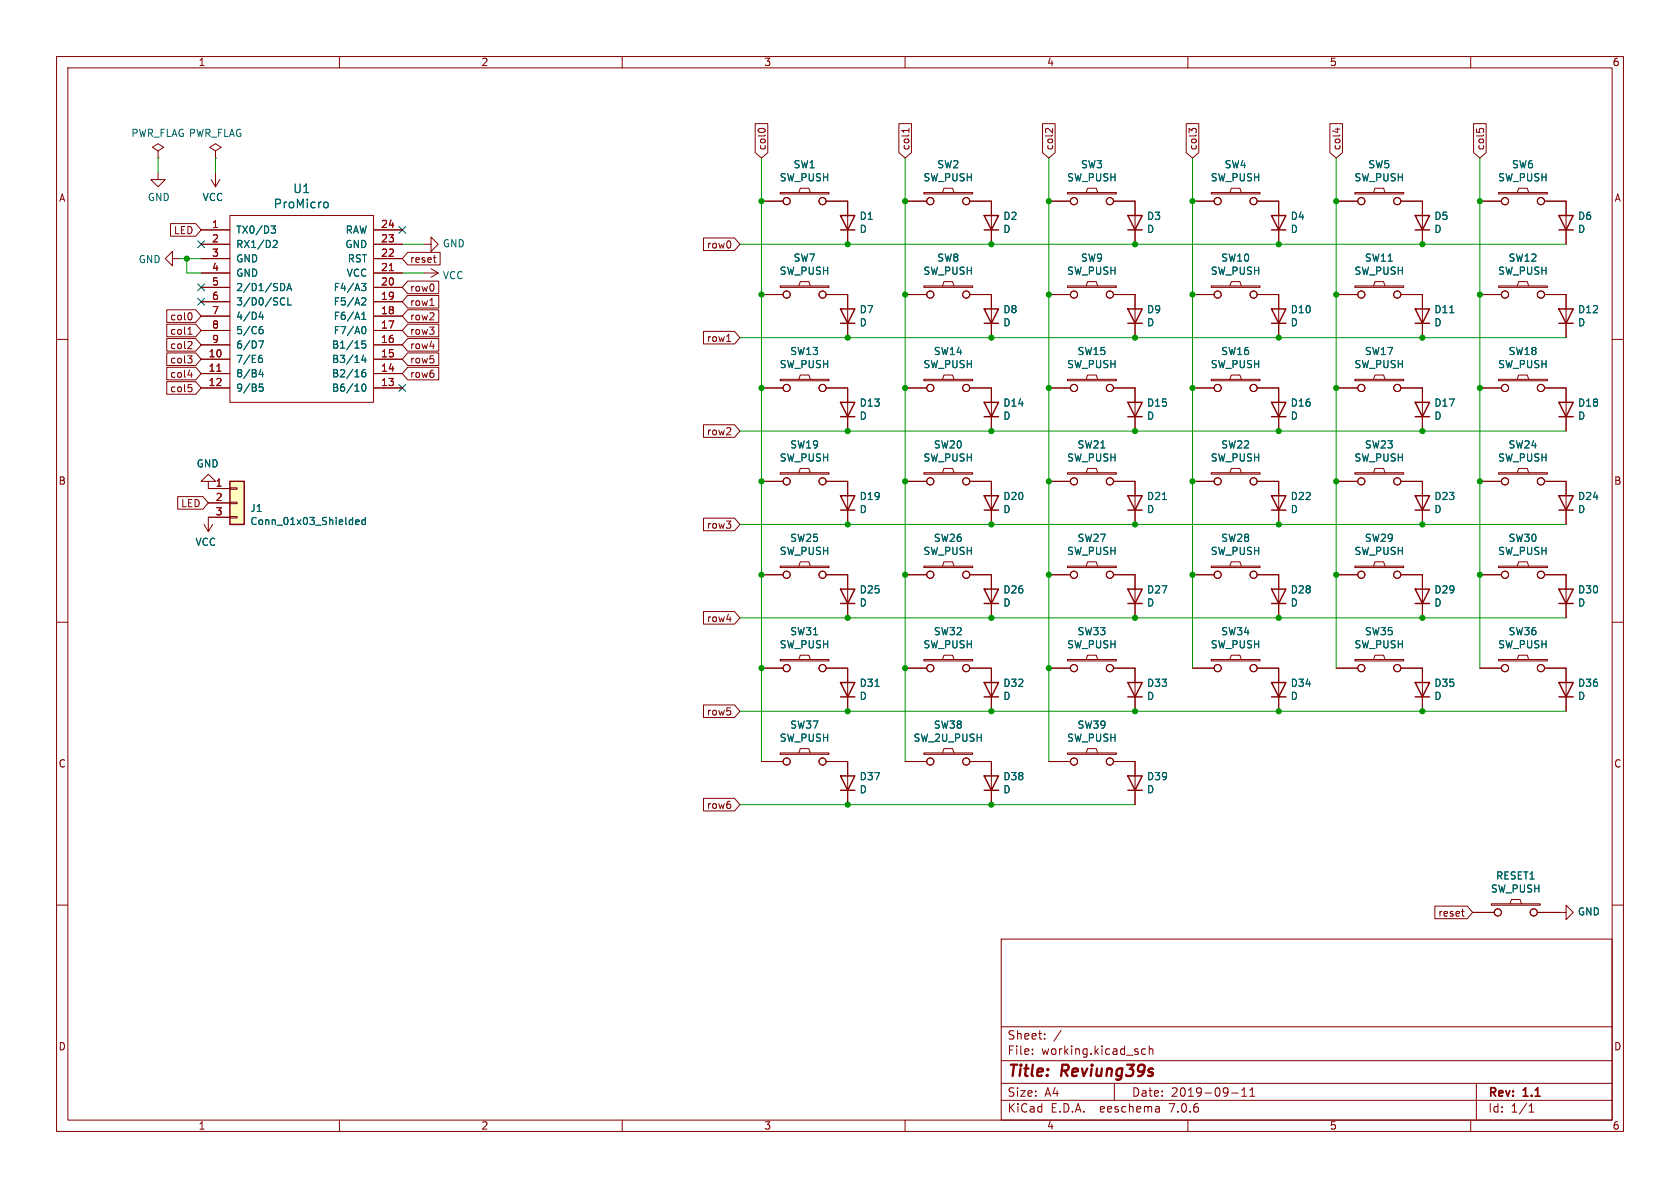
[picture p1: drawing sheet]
<svg xmlns="http://www.w3.org/2000/svg" width="297mm" height="210mm" viewBox="0 0 297 210" stroke-linecap="round" stroke-linejoin="round" font-family="sans-serif">
<g fill="none" stroke="#840000" stroke-width=".18">
<path d="M10 10h277v190h-277zM12 12h273v186h-273zM60 10v2M110 10v2M160 10v2M210 10v2M260 10v2M27.9 26.7l1.1-.7-1.1-.6-1 .6 1 .7v1.2M27.9 27.9h.1M27.9 30.5v1.3h1.3l-1.3 1.2-1.2-1.2h1.2M30.1 39.5h4.5l1 1.1-1 1.2h-4.5zM37.3 31.8l.8 1.2"/>
<path d="M38.1 26.7l1-.7-1-.6-1 .6 1 .7v1.2M38.1 27.9h.1M38.1 30.5v2.5M38.9 31.8l-.8 1.2M40.6 38.1h25.4v33h-25.4zM133.5 21.9h2.2v5.1l-1.1 .9-1.1-.9zM134.1 22.9l.4-.2 .7 .2M134.6 35.6h3.8M137.9 34h8.7v.3h-8.7zM141.2 34l.3-.7h1.5l.3 .7M146 35.6h3.9v7.6M158.9 21.9h2.2v5.1l-1.1 .9-1.1-.9z"/>
<path d="M160 35.6h3.8M160.7 22.7v.7M160.7 23.1h-1.3l.2 .1M163.3 34h8.7v.3h-8.7zM166.6 34l.3-.7h1.5l.3 .7M171.4 35.6h3.9v7.6M184.3 21.9h2.2v5.1l-1.1 .9-1.1-.9zM185.4 35.6h3.8M186.1 22.7v.8l-.7-.7-.3-.1-.3 .2M188.7 34h8.7v.3h-8.7zM192 34l.3-.7h1.5l.3 .7M196.8 35.6h3.9v7.6"/>
<path d="M209.7 21.9h2.2v5.1l-1.1 .9-1.1-.9zM210.7 23.1l-.5-.4v.8M210.7 22.9l.2-.2h.3l.3 .2M210.8 35.6h3.8M214.1 34h8.7v.3h-8.7zM217.4 34l.3-.7h1.5l.3 .7M222.2 35.6h3.9v7.6M235.1 21.9h2.2v5.1l-1.1 .9-1.1-.9zM236 22.8h.9M236.2 35.6h3.8M236.5 22.6v.8M239.5 34h8.7v.3h-8.7z"/>
<path d="M242.8 34l.3-.7h1.5l.3 .7M247.6 35.6h3.9v7.6M260.5 21.9h2.2v5.1l-1.1 .9-1.1-.9zM261 22.8v.6M261.5 22.9l.2-.2h.3l.3 .2M261.6 35.6h3.8M264.9 34h8.7v.3h-8.7zM268.2 34l.3-.7h1.5l.3 .7M273 35.6h3.9v7.6M10 60h2M29.5 54.8h5.1l1 1.1-1 1.1h-5.1zM29.5 57.3h5.1l1 1.1-1 1.1h-5.1z"/>
<path d="M29.5 59.8h5.1l1 1.2-1 1.1h-5.1zM30.5 45.7v-1.2l-1.3 1.2 1.3 1.3v-1.3h1.2M33.2 59.1h.7M33.5 58l.1-.2v1.3M33.8 55.3l.1 .5-.1 .7M35.6 48.3h5M35.6 40.6h5M35.6 58.4h5M35.6 55.9h5M35.6 53.3h5M35.6 43.2h5M35.6 50.8h5"/>
<path d="M35.6 45.7h5M66 48.3h5.1M66 40.6h5.1M66 58.4h5.1M66 55.9h5.1M66 53.3h5.1M66 43.2h5.1M66 50.8h5.1M66 45.7h5.1M72.1 49.7h5.5v2.2h-5.5l-1-1.1zM72.1 52.2h5.5v2.3h-5.5l-1-1.2zM72.1 59.8h5.5v2.3h-5.5l-1-1.1z"/>
<path d="M72.1 54.8h5.5v2.2h-5.5l-1-1.1zM72.1 57.3h5.5v2.2h-5.5l-1-1.1zM72.1 44.6h5.7v2.2h-5.7l-1-1.1zM74.9 43.2h1.3v-1.3l1.3 1.3-1.3 1.3v-1.3M74.9 48.3h2.6M76 54h.7M76.2 47.5l1.3 .8M76.6 45.5h.5M76.8 46.3l.3 .1M77.5 48.3l-1.3 .7M124.4 42.1h5.5l.9 1.1-.9 1.1h-5.5zM124.4 58.6h5.5l.9 1.1-.9 1.1h-5.5z"/>
<path d="M134.6 52.1h3.8M137.9 50.5h8.7v.3h-8.7zM141.2 50.5l.3-.7h1.5l.3 .7M146 52.1h3.9v7.6M160 52.1h3.8M163.3 50.5h8.7v.3h-8.7zM166.6 50.5l.3-.7h1.5l.3 .7M171.4 52.1h3.9v7.6M185.4 52.1h3.8M188.7 50.5h8.7v.3h-8.7zM192 50.5l.3-.7h1.5l.3 .7M196.8 52.1h3.9v7.6"/>
<path d="M210.8 52.1h3.8M214.1 50.5h8.7v.3h-8.7zM217.4 50.5l.3-.7h1.5l.3 .7M222.2 52.1h3.9v7.6M236.2 52.1h3.8M239.5 50.5h8.7v.3h-8.7zM242.8 50.5l.3-.7h1.5l.3 .7M247.6 52.1h3.9v7.6M261.6 52.1h3.8M264.9 50.5h8.7v.3h-8.7zM268.2 50.5l.3-.7h1.5l.3 .7M273 52.1h3.9v7.6"/>
<path d="M285 60h2M29.5 67.5h5.1l1 1.1-1 1.1h-5.1zM29.5 64.9h5.1l1 1.1-1 1.2h-5.1zM29.5 62.4h5.1l1 1.1-1 1.1h-5.1zM33.2 62.9h.7l-.4 .5M33.2 66.3h.8M33.3 68h.6M33.7 68.5l.2 .2v.3l-.2 .3M33.7 60.4l.2 .2v.3l-.7 .7h.7M33.7 63.4l.2 .2v.3l-.2 .3M33.8 65.9v.8M35.6 68.6h5"/>
<path d="M35.6 63.5h5M35.6 66h5M35.6 61h5M66 68.6h5.1M66 63.5h5.1M66 66h5.1M66 61h5.1M72.1 62.4h5.5v2.2h-5.5l-1-1.1zM72.1 64.9h5.5v2.3h-5.5l-1-1.2zM76 61.2h.8M124.4 75.1h5.5l.9 1.1-.9 1.1h-5.5zM128.5 60.4h.7"/>
<path d="M134.6 68.6h3.8M137.9 67.1h8.7v.2h-8.7zM141.2 67.1l.3-.8h1.5l.3 .8M146 68.6h3.9v7.6M160 68.6h3.8M163.3 67.1h8.7v.2h-8.7zM166.6 67.1l.3-.8h1.5l.3 .8M171.4 68.6h3.9v7.6M185.4 68.6h3.8M188.7 67.1h8.7v.2h-8.7zM192 67.1l.3-.8h1.5l.3 .8M196.8 68.6h3.9v7.6"/>
<path d="M210.8 68.6h3.8M214.1 67.1h8.7v.2h-8.7zM217.4 67.1l.3-.8h1.5l.3 .8M222.2 68.6h3.9v7.6M236.2 68.6h3.8M239.5 67.1h8.7v.2h-8.7zM242.8 67.1l.3-.8h1.5l.3 .8M247.6 68.6h3.9v7.6M261.6 68.6h3.8M264.9 67.1h8.7v.2h-8.7zM268.2 67.1l.3-.8h1.5l.3 .8M273 68.6h3.9v7.6"/>
<path d="M31.4 87.8h4.5l.9 1.1-.9 1.1h-4.5zM36.1 92.7l.7 1.3M36.8 85.1h1.3l-1.3-1.3-1.2 1.3h1.2v1.3h3.8M36.8 88.9h3.8M37.6 92.7l-.8 1.3M40.6 91.3h1.3v.3h-1.3zM40.6 88.8h1.3v.2h-1.3zM40.6 86.2h1.3v.3h-1.3zM40.6 91.4h-3.8v2.6M124.4 91.6h5.5l.9 1.1-.9 1.1h-5.5zM134.6 85.1h3.8M137.9 83.6h8.7v.2h-8.7z"/>
<path d="M141.2 83.6l.3-.8h1.5l.3 .8M146 85.1h3.9v7.6M160 85.1h3.8M163.3 83.6h8.7v.2h-8.7zM166.6 83.6l.3-.8h1.5l.3 .8M171.4 85.1h3.9v7.6M185.4 85.1h3.8M188.7 83.6h8.7v.2h-8.7zM192 83.6l.3-.8h1.5l.3 .8M196.8 85.1h3.9v7.6M210.8 85.1h3.8M214.1 83.6h8.7v.2h-8.7z"/>
<path d="M217.4 83.6l.3-.8h1.5l.3 .8M222.2 85.1h3.9v7.6M236.2 85.1h3.8M239.5 83.6h8.7v.2h-8.7zM242.8 83.6l.3-.8h1.5l.3 .8M247.6 85.1h3.9v7.6M261.6 85.1h3.8M264.9 83.6h8.7v.2h-8.7zM268.2 83.6l.3-.8h1.5l.3 .8M273 85.1h3.9v7.6M10 110h2M124.4 108.1h5.5l.9 1.1-.9 1.1h-5.5z"/>
<path d="M128.5 109.5h.8M134.6 118.1h3.8M134.6 101.6h3.8M137.9 116.6h8.7v.2h-8.7zM137.9 100.1h8.7v.2h-8.7zM141.2 116.6l.3-.8h1.5l.3 .8M141.2 100.1l.3-.8h1.5l.3 .8M146 118.1h3.9v7.6M146 101.6h3.9v7.6M160 118.1h3.8M160 101.6h3.8M163.3 116.6h8.7v.2h-8.7z"/>
<path d="M163.3 100.1h8.7v.2h-8.7zM166.6 116.6l.3-.8h1.5l.3 .8M166.6 100.1l.3-.8h1.5l.3 .8M171.4 101.6h3.9v7.6M171.4 118.1h3.9v7.6M185.4 118.1h3.8M185.4 101.6h3.8M188.7 100.1h8.7v.2h-8.7zM188.7 116.6h8.7v.2h-8.7zM192 100.1l.3-.8h1.5l.3 .8M192 116.6l.3-.8h1.5l.3 .8M196.8 118.1h3.9v7.6"/>
<path d="M196.8 101.6h3.9v7.6M210.8 118.1h3.8M210.8 101.6h3.8M214.1 116.6h8.7v.2h-8.7zM214.1 100.1h8.7v.2h-8.7zM217.4 116.6l.3-.8h1.5l.3 .8M217.4 100.1l.3-.8h1.5l.3 .8M222.2 101.6h3.9v7.6M222.2 118.1h3.9v7.6M236.2 118.1h3.8M236.2 101.6h3.8M239.5 116.6h8.7v.2h-8.7z"/>
<path d="M239.5 100.1h8.7v.2h-8.7zM242.8 116.6l.3-.8h1.5l.3 .8M242.8 100.1l.3-.8h1.5l.3 .8M247.6 101.6h3.9v7.6M247.6 118.1h3.9v7.6M261.6 118.1h3.8M261.6 101.6h3.8M264.9 116.6h8.7v.2h-8.7zM264.9 100.1h8.7v.2h-8.7zM268.2 116.6l.3-.8h1.5l.3 .8M268.2 100.1l.3-.8h1.5l.3 .8M273 118.1h3.9v7.6"/>
<path d="M273 101.6h3.9v7.6M285 110h2M124.4 124.6h5.5l.9 1.1-.9 1.1h-5.5zM134.6 134.6h3.8M137.9 133.1h8.7v.3h-8.7zM141.2 133.1l.3-.8h1.5l.3 .8M146 134.6h3.9v7.6M160 134.6h3.8M163.3 133.1h8.7v.3h-8.7zM166.6 133.1l.3-.8h1.5l.3 .8M171.4 134.6h3.9v7.6M185.4 134.6h3.8"/>
<path d="M188.7 133.1h8.7v.3h-8.7zM192 133.1l.3-.8h1.5l.3 .8M196.8 134.6h3.9v7.6M10 160h2M124.4 141.1h5.5l.9 1.1-.9 1.2h-5.5zM263.7 159.8h8.6v.2h-8.6zM267 159.8l.2-.8h1.5l.3 .8M285 160h2M177 166h108v32h-108zM253.7 160.2h5.7l.9 1.1-.9 1.1h-5.7zM258.4 161.1h.5M258.6 161.9l.3 .1"/>
<path d="M260.3 161.3h3.9M271.8 161.3h5.1v-1.3l1.2 1.3-1.2 1.3v-1.3M60 198v2M110 198v2M160 198v2M177 194.5h108M177 191.5h108M177 187.5h108M177 181.5h108M182.5 186.3v.1M182.5 185.5v.1M184.7 183.6v.1"/>
<path d="M184.7 182.8v.1M187.6 182.1l-1.3 2M197 191.5v3M202.5 185.5l-.4-.1-.3 .3v.4l.2 .2h.5M203.2 185.5l.2-.1 .3 .1 .1 .9M203.2 184.9v1.5M204.9 195.7l.1 .9M205 196.5l-.2 .1M205 196h-.2M210 198v2M217.7 193.2h1.2M219.5 193.8h.9"/>
<path d="M219.5 192.7l.5-.4v1.5M221 193.8h.8M221 192.7l.4-.4v1.5M260 198v2M261 191.5v6.5M270.3 196.6h.9M270.3 195.5l.4-.4v1.5"/>
<circle cx="139.1" cy="35.6" r=".63"/>
<circle cx="145.4" cy="35.6" r=".63"/>
<circle cx="164.5" cy="35.6" r=".63"/>
<circle cx="170.8" cy="35.6" r=".63"/>
<circle cx="189.9" cy="35.6" r=".63"/>
<circle cx="196.2" cy="35.6" r=".63"/>
<circle cx="215.3" cy="35.6" r=".63"/>
<circle cx="221.6" cy="35.6" r=".63"/>
<circle cx="240.7" cy="35.6" r=".63"/>
<circle cx="247" cy="35.6" r=".63"/>
<circle cx="266.1" cy="35.6" r=".63"/>
<circle cx="272.4" cy="35.6" r=".63"/>
<circle cx="139.1" cy="52.1" r=".63"/>
<circle cx="145.4" cy="52.1" r=".63"/>
<circle cx="164.5" cy="52.1" r=".63"/>
<circle cx="170.8" cy="52.1" r=".63"/>
<circle cx="189.9" cy="52.1" r=".63"/>
<circle cx="196.2" cy="52.1" r=".63"/>
<circle cx="215.3" cy="52.1" r=".63"/>
<circle cx="221.6" cy="52.1" r=".63"/>
<circle cx="240.7" cy="52.1" r=".63"/>
<circle cx="247" cy="52.1" r=".63"/>
<circle cx="266.1" cy="52.1" r=".63"/>
<circle cx="272.4" cy="52.1" r=".63"/>
<circle cx="139.1" cy="68.6" r=".63"/>
<circle cx="145.4" cy="68.6" r=".63"/>
<circle cx="164.5" cy="68.6" r=".63"/>
<circle cx="170.8" cy="68.6" r=".63"/>
<circle cx="189.9" cy="68.6" r=".63"/>
<circle cx="196.2" cy="68.6" r=".63"/>
<circle cx="215.3" cy="68.6" r=".63"/>
<circle cx="221.6" cy="68.6" r=".63"/>
<circle cx="240.7" cy="68.6" r=".63"/>
<circle cx="247" cy="68.6" r=".63"/>
<circle cx="266.1" cy="68.6" r=".63"/>
<circle cx="272.4" cy="68.6" r=".63"/>
<circle cx="139.1" cy="85.1" r=".63"/>
<circle cx="145.4" cy="85.1" r=".63"/>
<circle cx="164.5" cy="85.1" r=".63"/>
<circle cx="170.8" cy="85.1" r=".63"/>
<circle cx="189.9" cy="85.1" r=".63"/>
<circle cx="196.2" cy="85.1" r=".63"/>
<circle cx="215.3" cy="85.1" r=".63"/>
<circle cx="221.6" cy="85.1" r=".63"/>
<circle cx="240.7" cy="85.1" r=".63"/>
<circle cx="247" cy="85.1" r=".63"/>
<circle cx="266.1" cy="85.1" r=".63"/>
<circle cx="272.4" cy="85.1" r=".63"/>
<circle cx="139.1" cy="118.1" r=".63"/>
<circle cx="139.1" cy="101.6" r=".63"/>
<circle cx="145.4" cy="118.1" r=".63"/>
<circle cx="145.4" cy="101.6" r=".63"/>
<circle cx="164.5" cy="101.6" r=".63"/>
<circle cx="164.5" cy="118.1" r=".63"/>
<circle cx="170.8" cy="101.6" r=".63"/>
<circle cx="170.8" cy="118.1" r=".63"/>
<circle cx="189.9" cy="118.1" r=".63"/>
<circle cx="189.9" cy="101.6" r=".63"/>
<circle cx="196.2" cy="101.6" r=".63"/>
<circle cx="196.2" cy="118.1" r=".63"/>
<circle cx="215.3" cy="118.1" r=".63"/>
<circle cx="215.3" cy="101.6" r=".63"/>
<circle cx="221.6" cy="118.1" r=".63"/>
<circle cx="221.6" cy="101.6" r=".63"/>
<circle cx="240.7" cy="118.1" r=".63"/>
<circle cx="240.7" cy="101.6" r=".63"/>
<circle cx="247" cy="118.1" r=".63"/>
<circle cx="247" cy="101.6" r=".63"/>
<circle cx="266.1" cy="118.1" r=".63"/>
<circle cx="266.1" cy="101.6" r=".63"/>
<circle cx="272.4" cy="118.1" r=".63"/>
<circle cx="272.4" cy="101.6" r=".63"/>
<circle cx="139.1" cy="134.6" r=".63"/>
<circle cx="145.4" cy="134.6" r=".63"/>
<circle cx="164.5" cy="134.6" r=".63"/>
<circle cx="170.8" cy="134.6" r=".63"/>
<circle cx="189.9" cy="134.6" r=".63"/>
<circle cx="196.2" cy="134.6" r=".63"/>
<circle cx="264.8" cy="161.3" r=".63"/>
<circle cx="271.1" cy="161.3" r=".63"/>
</g>
<g fill="none" stroke="#840000" stroke-width=".25">
<path d="M148.6 38.1h2.5l-1.2 2.5zM174 38.1h2.5l-1.2 2.5zM199.4 38.1h2.5l-1.2 2.5zM224.8 38.1h2.5l-1.2 2.5zM250.2 38.1h2.5l-1.2 2.5zM275.6 38.1h2.5l-1.2 2.5zM148.6 54.6h2.5l-1.2 2.6zM148.6 57.2h2.5M148.6 40.6h2.5M174 54.6h2.5l-1.2 2.6zM174 57.2h2.5M174 40.6h2.5"/>
<path d="M199.4 54.6h2.5l-1.2 2.6zM199.4 57.2h2.5M199.4 40.6h2.5M224.8 54.6h2.5l-1.2 2.6zM224.8 57.2h2.5M224.8 40.6h2.5M250.2 54.6h2.5l-1.2 2.6zM250.2 57.2h2.5M250.2 40.6h2.5M275.6 54.6h2.5l-1.2 2.6zM275.6 57.2h2.5M275.6 40.6h2.5"/>
<path d="M148.6 71.1h2.5l-1.2 2.6zM148.6 73.7h2.5M174 71.1h2.5l-1.2 2.6zM174 73.7h2.5M199.4 71.1h2.5l-1.2 2.6zM199.4 73.7h2.5M224.8 71.1h2.5l-1.2 2.6zM224.8 73.7h2.5M250.2 71.1h2.5l-1.2 2.6zM250.2 73.7h2.5M275.6 71.1h2.5l-1.2 2.6zM275.6 73.7h2.5"/>
<path d="M40.6 85.1h2.6v7.6h-2.6zM148.6 87.6h2.5l-1.2 2.6zM148.6 90.2h2.5M174 87.6h2.5l-1.2 2.6zM174 90.2h2.5M199.4 87.6h2.5l-1.2 2.6zM199.4 90.2h2.5M224.8 87.6h2.5l-1.2 2.6zM224.8 90.2h2.5M250.2 87.6h2.5l-1.2 2.6zM250.2 90.2h2.5M275.6 87.6h2.5l-1.2 2.6z"/>
<path d="M275.6 90.2h2.5M148.6 104.1h2.5l-1.2 2.6zM148.6 106.7h2.5M174 104.1h2.5l-1.2 2.6zM174 106.7h2.5M199.4 104.1h2.5l-1.2 2.6zM199.4 106.7h2.5M224.8 104.1h2.5l-1.2 2.6zM224.8 106.7h2.5M250.2 104.1h2.5l-1.2 2.6zM250.2 106.7h2.5M275.6 104.1h2.5l-1.2 2.6z"/>
<path d="M275.6 106.7h2.5M148.6 137.2h2.5l-1.2 2.5zM148.6 120.7h2.5l-1.2 2.5zM148.6 123.2h2.5M148.6 139.7h2.5M174 137.2h2.5l-1.2 2.5zM174 120.7h2.5l-1.2 2.5zM174 123.2h2.5M174 139.7h2.5M199.4 120.7h2.5l-1.2 2.5zM199.4 137.2h2.5l-1.2 2.5zM199.4 123.2h2.5"/>
<path d="M199.4 139.7h2.5M224.8 120.7h2.5l-1.2 2.5zM224.8 123.2h2.5M250.2 120.7h2.5l-1.2 2.5zM250.2 123.2h2.5M275.6 120.7h2.5l-1.2 2.5zM275.6 123.2h2.5"/>
</g>
<g fill="none" stroke="#006464" stroke-width=".18">
<path d="M47.9 39.9h.8l-.4 .5 .4 .2v.4l-.2 .2h-.4M57.4 35.8l.3-.1 .3 .3-.1 .6-.2 .1h-.3M45.9 58.3l.4-.1 .2 .3-.1 .4h-.5M46.1 55.1l-.3 .9h.8M46.4 55.6v.9M46.4 57.7l-.4 .1-.1 .2M48.3 42.6l.5-.1 .2 .4-.8 .9h.8M49.8 52.7l.3-.1 .2 .2M50.1 50.2l.2 .5-.2 .6M50.3 53.8l-.2 .1h-.3M50.7 51.4l.4-1.3 .5 1.3M50.8 51h.6"/>
<path d="M50.9 52.6v1.3h.6M63.9 50.1h.8l-.4 .5 .3 .1 .1 .4-.3 .3h-.3M64 56.5h.7M64 55.6l.3-.4v1.3M64.1 52.6l.5 .1 .1 .3-.8 .9h.8M64.1 57.8l.2-.1a.68 .68 0 0 1 .4 .7 .68 .68 0 0 1-.4 .6l-.2-.1M256.3 55.3h.7M45.7 60.3h.9l-.6 1.2M45.8 63.4l.4-.1 .2 .2-.1 .5h-.5M46.1 65.3l-.3 .9h.8M46.3 62.8l-.4 .1-.2 .2M46.4 65.8v.8"/>
<path d="M46.5 67.9h-.6l-.1 .6 .2-.1h.4l.1 .2v.4l-.2 .2-.5-.2M64.1 68l.2-.1a.68 .68 0 0 1 .4 .6 .68 .68 0 0 1-.4 .7 .84 .84 0 0 1-.2-1.2zM64.3 62.7l-.3 1h.7M64.6 65.3l-.4 .1a.86 .86 0 0 0 0 1.2l.4-.1 .1-.4-.3-.3-.3 .1-.1 .2M64.6 63.2v.9M64.6 60.3h-.6v.6l.1-.1h.5l.1 .2-.1 .4-.2 .1-.4-.1M62.9 92.3l.6-.1-.1-.3h-.3l-.2 .2v.6h.5M64.6 91.9h-.4l-.2 .2 .1 .6h.5M64.6 91.5v1.2M205.5 88.3h.7M154.7 121.3h.7"/>
</g>
<path d="M68.8 47.8h.7M38.3 65.6h.8" fill="none" stroke="#a90000" stroke-width=".18"/>
<path d="M40.6 85.1h2.6v7.6h-2.6z" fill="#ffffc2" stroke="#ffffc2" stroke-width=".18"/>
<g fill="none" stroke="#009600" stroke-width=".18">
<path d="M27.9 27.9v2.6M38.1 27.9v2.6M134.6 27.9v106.7M160 27.9v106.7M185.4 27.9v106.7M210.8 27.9v90.2M236.2 27.9v90.2M261.6 27.9v90.2M31.7 45.7h3.9M33 45.7v2.6h2.6M71.1 43.2h3.8M71.1 48.3h3.8"/>
<path d="M130.8 59.7h146.1M130.8 43.2h146.1M130.8 76.2h146.1M130.8 92.7h146.1M130.8 109.2h146.1M130.8 125.7h146.1M130.8 142.2h69.9"/>
</g>
<path d="M35 42.6l1.2 1.2M35 52.7l1.2 1.2M35 50.2l1.2 1.2M36.2 42.6l-1.2 1.2M36.2 52.7l-1.2 1.2M36.2 50.2l-1.2 1.2M70.5 40l1.2 1.2M71.7 40l-1.2 1.2M70.5 68l1.2 1.2M71.7 68l-1.2 1.2" fill="none" stroke="#000084" stroke-width=".18"/>
<g fill="#009600" stroke="#009600" stroke-width=".18">
<circle cx="226.1" cy="43.2" r=".46"/>
<circle cx="226.1" cy="59.7" r=".46"/>
<circle cx="251.5" cy="43.2" r=".46"/>
<circle cx="251.5" cy="59.7" r=".46"/>
<circle cx="236.2" cy="52.1" r=".46"/>
<circle cx="236.2" cy="68.6" r=".46"/>
<circle cx="261.6" cy="52.1" r=".46"/>
<circle cx="261.6" cy="68.6" r=".46"/>
<circle cx="236.2" cy="35.6" r=".46"/>
<circle cx="261.6" cy="35.6" r=".46"/>
<circle cx="200.7" cy="92.7" r=".46"/>
<circle cx="185.4" cy="101.6" r=".46"/>
<circle cx="175.3" cy="109.2" r=".46"/>
<circle cx="175.3" cy="92.7" r=".46"/>
<circle cx="175.3" cy="125.7" r=".46"/>
<circle cx="185.4" cy="118.1" r=".46"/>
<circle cx="175.3" cy="142.2" r=".46"/>
<circle cx="200.7" cy="109.2" r=".46"/>
<circle cx="200.7" cy="125.7" r=".46"/>
<circle cx="210.8" cy="101.6" r=".46"/>
<circle cx="226.1" cy="109.2" r=".46"/>
<circle cx="251.5" cy="76.2" r=".46"/>
<circle cx="261.6" cy="85.1" r=".46"/>
<circle cx="210.8" cy="85.1" r=".46"/>
<circle cx="226.1" cy="92.7" r=".46"/>
<circle cx="236.2" cy="85.1" r=".46"/>
<circle cx="226.1" cy="76.2" r=".46"/>
<circle cx="251.5" cy="92.7" r=".46"/>
<circle cx="175.3" cy="59.7" r=".46"/>
<circle cx="185.4" cy="85.1" r=".46"/>
<circle cx="200.7" cy="76.2" r=".46"/>
<circle cx="210.8" cy="35.6" r=".46"/>
<circle cx="210.8" cy="52.1" r=".46"/>
<circle cx="200.7" cy="43.2" r=".46"/>
<circle cx="185.4" cy="35.6" r=".46"/>
<circle cx="251.5" cy="125.7" r=".46"/>
<circle cx="251.5" cy="109.2" r=".46"/>
<circle cx="261.6" cy="101.6" r=".46"/>
<circle cx="236.2" cy="101.6" r=".46"/>
<circle cx="226.1" cy="125.7" r=".46"/>
<circle cx="149.9" cy="125.7" r=".46"/>
<circle cx="149.9" cy="142.2" r=".46"/>
<circle cx="160" cy="118.1" r=".46"/>
<circle cx="134.6" cy="118.1" r=".46"/>
<circle cx="134.6" cy="68.6" r=".46"/>
<circle cx="149.9" cy="76.2" r=".46"/>
<circle cx="160" cy="68.6" r=".46"/>
<circle cx="134.6" cy="35.6" r=".46"/>
<circle cx="134.6" cy="52.1" r=".46"/>
<circle cx="149.9" cy="43.2" r=".46"/>
<circle cx="149.9" cy="59.7" r=".46"/>
<circle cx="33" cy="45.7" r=".46"/>
<circle cx="175.3" cy="76.2" r=".46"/>
<circle cx="200.7" cy="59.7" r=".46"/>
<circle cx="185.4" cy="68.6" r=".46"/>
<circle cx="185.4" cy="52.1" r=".46"/>
<circle cx="210.8" cy="68.6" r=".46"/>
<circle cx="160" cy="52.1" r=".46"/>
<circle cx="160" cy="35.6" r=".46"/>
<circle cx="175.3" cy="43.2" r=".46"/>
<circle cx="134.6" cy="85.1" r=".46"/>
<circle cx="134.6" cy="101.6" r=".46"/>
<circle cx="160" cy="101.6" r=".46"/>
<circle cx="149.9" cy="109.2" r=".46"/>
<circle cx="160" cy="85.1" r=".46"/>
<circle cx="149.9" cy="92.7" r=".46"/>
</g>
<g font-size="2.8" fill="#840000">
<text x="178" y="190.9">Title:</text>
<text x="187.7" y="190.9">Reviung39s</text>
</g>
<g font-size="2.1" fill="#006464">
<text x="51.7" y="34.3">U1</text>
<text x="48.3" y="37">ProMicro</text>
</g>
<g font-size="2.1" fill="#840000">
<text x="178" y="184">Sheet:</text>
<text x="178" y="186.7">File:</text>
<text x="184.1" y="186.7">working.kicad_sch</text>
<text x="178" y="196.9">KiCad</text>
<text x="178" y="194.1">Size:</text>
<text x="184.7" y="194.1">A4</text>
<text x="185.7" y="196.9">E.D.A.</text>
<text x="194.6" y="196.9">eeschema</text>
<text x="200" y="194.1">Date:</text>
<text x="207" y="196.9">7.0.6</text>
<text x="207" y="194.1">2019-09-11</text>
<text x="263" y="194.3">Rev:</text>
<text x="263" y="196.9">Id:</text>
<text x="267.1" y="196.9">1/1</text>
<text x="269.4" y="194.3">1.1</text>
</g>
<g font-size="1.8" fill="#840000">
<text x="35" y="11.9">1</text>
<text x="85" y="11.9">2</text>
<text x="135" y="11.9">3</text>
<text x="185" y="11.9">4</text>
<text x="235" y="11.9">5</text>
<text x="285" y="11.9">6</text>
<text x="135.6" y="26.7" transform="rotate(-90 135.6 26.7)">col0</text>
<text x="161" y="26.7" transform="rotate(-90 161 26.7)">col1</text>
<text x="186.4" y="26.7" transform="rotate(-90 186.4 26.7)">col2</text>
<text x="211.8" y="26.7" transform="rotate(-90 211.8 26.7)">col3</text>
<text x="237.2" y="26.7" transform="rotate(-90 237.2 26.7)">col4</text>
<text x="262.6" y="26.7" transform="rotate(-90 262.6 26.7)">col5</text>
<text x="10.3" y="35.9">A</text>
<text x="285.3" y="35.9">A</text>
<text x="30.6" y="41.6">LED</text>
<text x="72.4" y="46.7">reset</text>
<text x="124.9" y="44.1">row0</text>
<text x="72.4" y="51.8">row0</text>
<text x="30" y="56.8">col0</text>
<text x="30" y="59.4">col1</text>
<text x="72.4" y="54.3">row1</text>
<text x="72.4" y="56.8">row2</text>
<text x="72.4" y="59.4">row3</text>
<text x="30" y="64.5">col3</text>
<text x="30" y="61.9">col2</text>
<text x="72.4" y="61.9">row4</text>
<text x="72.4" y="64.5">row5</text>
<text x="124.9" y="60.6">row1</text>
<text x="30" y="69.5">col5</text>
<text x="30" y="67">col4</text>
<text x="72.4" y="67">row6</text>
<text x="124.9" y="77.2">row2</text>
<text x="10.3" y="85.9">B</text>
<text x="31.9" y="89.9">LED</text>
<text x="285.3" y="85.9">B</text>
<text x="124.9" y="93.7">row3</text>
<text x="124.9" y="110.2">row4</text>
<text x="124.9" y="126.7">row5</text>
<text x="10.3" y="135.9">C</text>
<text x="285.3" y="135.9">C</text>
<text x="124.9" y="143.2">row6</text>
<text x="254.2" y="162.2">reset</text>
<text x="10.3" y="185.9">D</text>
<text x="285.3" y="185.9">D</text>
<text x="35" y="199.9">1</text>
<text x="85" y="199.9">2</text>
<text x="135" y="199.9">3</text>
<text x="185" y="199.9">4</text>
<text x="235" y="199.9">5</text>
<text x="285" y="199.9">6</text>
</g>
<g font-size="1.8" fill="#006464">
<text x="23.1" y="24.4">PWR_FLAG PWR_FLAG</text>
<text x="140.2" y="29.9">SW1</text>
<text x="165.6" y="29.9">SW2</text>
<text x="191" y="29.9">SW3</text>
<text x="216.4" y="29.9">SW4</text>
<text x="241.8" y="29.9">SW5</text>
<text x="267.2" y="29.9">SW6</text>
<text x="26" y="35.7">GND</text>
<text x="35.7" y="35.7">VCC</text>
<text x="137.8" y="32.3">SW_PUSH</text>
<text x="163.2" y="32.3">SW_PUSH</text>
<text x="188.6" y="32.3">SW_PUSH</text>
<text x="214" y="32.3">SW_PUSH</text>
<text x="239.4" y="32.3">SW_PUSH</text>
<text x="264.8" y="32.3">SW_PUSH</text>
<text x="41.7" y="41.5">TX0/D3</text>
<text x="61" y="41.5">RAW</text>
<text x="151.9" y="39.1">D1</text>
<text x="151.9" y="41.4">D</text>
<text x="177.3" y="39.1">D2</text>
<text x="177.3" y="41.4">D</text>
<text x="202.7" y="39.1">D3</text>
<text x="202.7" y="41.4">D</text>
<text x="228.1" y="39.1">D4</text>
<text x="228.1" y="41.4">D</text>
<text x="253.5" y="39.1">D5</text>
<text x="253.5" y="41.4">D</text>
<text x="278.9" y="39.1">D6</text>
<text x="278.9" y="41.4">D</text>
<text x="24.4" y="46.7">GND</text>
<text x="41.7" y="44">RX1/D2</text>
<text x="41.7" y="46.6">GND</text>
<text x="61" y="44">GND</text>
<text x="61.4" y="46.6">RST</text>
<text x="78.2" y="43.9">GND</text>
<text x="140.2" y="46.5">SW7</text>
<text x="165.6" y="46.5">SW8</text>
<text x="191" y="46.5">SW9</text>
<text x="215.8" y="46.5">SW10</text>
<text x="241.2" y="46.5">SW11</text>
<text x="266.6" y="46.5">SW12</text>
<text x="41.7" y="49.1">GND</text>
<text x="41.7" y="51.7">2/D1/SDA</text>
<text x="58.9" y="51.7">F4/A3</text>
<text x="61.2" y="49.1">VCC</text>
<text x="78.2" y="49.6">VCC</text>
<text x="137.8" y="48.8">SW_PUSH</text>
<text x="163.2" y="48.8">SW_PUSH</text>
<text x="188.6" y="48.8">SW_PUSH</text>
<text x="214" y="48.8">SW_PUSH</text>
<text x="239.4" y="48.8">SW_PUSH</text>
<text x="264.8" y="48.8">SW_PUSH</text>
<text x="41.7" y="54.2">3/D0/SCL</text>
<text x="41.7" y="56.7">4/D4</text>
<text x="41.7" y="59.3">5/C6</text>
<text x="58.9" y="59.3">F7/A0</text>
<text x="58.9" y="56.7">F6/A1</text>
<text x="58.9" y="54.2">F5/A2</text>
<text x="151.9" y="55.6">D7</text>
<text x="151.9" y="57.9">D</text>
<text x="177.3" y="55.6">D8</text>
<text x="177.3" y="57.9">D</text>
<text x="202.7" y="55.6">D9</text>
<text x="202.7" y="57.9">D</text>
<text x="228.1" y="55.6">D10</text>
<text x="228.1" y="57.9">D</text>
<text x="253.5" y="55.6">D11</text>
<text x="253.5" y="57.9">D</text>
<text x="278.9" y="55.6">D12</text>
<text x="278.9" y="57.9">D</text>
<text x="41.7" y="64.4">7/E6</text>
<text x="41.7" y="61.8">6/D7</text>
<text x="58.6" y="64.4">B3/14</text>
<text x="58.6" y="61.8">B1/15</text>
<text x="137.8" y="65.3">SW_PUSH</text>
<text x="139.6" y="63">SW13</text>
<text x="163.2" y="65.3">SW_PUSH</text>
<text x="165" y="63">SW14</text>
<text x="188.6" y="65.3">SW_PUSH</text>
<text x="190.4" y="63">SW15</text>
<text x="214" y="65.3">SW_PUSH</text>
<text x="215.8" y="63">SW16</text>
<text x="239.4" y="65.3">SW_PUSH</text>
<text x="241.2" y="63">SW17</text>
<text x="264.8" y="65.3">SW_PUSH</text>
<text x="266.6" y="63">SW18</text>
<text x="41.7" y="66.9">8/B4</text>
<text x="41.7" y="69.4">9/B5</text>
<text x="58.6" y="69.4">B6/10</text>
<text x="58.6" y="66.9">B2/16</text>
<text x="151.9" y="72.1">D13</text>
<text x="151.9" y="74.4">D</text>
<text x="177.3" y="72.1">D14</text>
<text x="177.3" y="74.4">D</text>
<text x="202.7" y="72.1">D15</text>
<text x="202.7" y="74.4">D</text>
<text x="228.1" y="72.1">D16</text>
<text x="228.1" y="74.4">D</text>
<text x="253.5" y="72.1">D17</text>
<text x="253.5" y="74.4">D</text>
<text x="278.9" y="72.1">D18</text>
<text x="278.9" y="74.4">D</text>
<text x="34.7" y="82.8">GND</text>
<text x="137.8" y="81.8">SW_PUSH</text>
<text x="139.6" y="79.5">SW19</text>
<text x="163.2" y="81.8">SW_PUSH</text>
<text x="165" y="79.5">SW20</text>
<text x="188.6" y="81.8">SW_PUSH</text>
<text x="190.4" y="79.5">SW21</text>
<text x="214" y="81.8">SW_PUSH</text>
<text x="215.8" y="79.5">SW22</text>
<text x="239.4" y="81.8">SW_PUSH</text>
<text x="241.2" y="79.5">SW23</text>
<text x="264.8" y="81.8">SW_PUSH</text>
<text x="266.6" y="79.5">SW24</text>
<text x="151.9" y="88.6">D19</text>
<text x="177.3" y="88.6">D20</text>
<text x="202.7" y="88.6">D21</text>
<text x="228.1" y="88.6">D22</text>
<text x="253.5" y="88.6">D23</text>
<text x="278.9" y="88.6">D24</text>
<text x="44.2" y="90.7">J1</text>
<text x="44.2" y="93">Conn_01x03_Shielded</text>
<text x="139.6" y="96">SW25</text>
<text x="151.9" y="90.9">D</text>
<text x="165" y="96">SW26</text>
<text x="177.3" y="90.9">D</text>
<text x="190.4" y="96">SW27</text>
<text x="202.7" y="90.9">D</text>
<text x="215.8" y="96">SW28</text>
<text x="228.1" y="90.9">D</text>
<text x="241.2" y="96">SW29</text>
<text x="253.5" y="90.9">D</text>
<text x="266.6" y="96">SW30</text>
<text x="278.9" y="90.9">D</text>
<text x="34.5" y="96.7">VCC</text>
<text x="137.8" y="98.3">SW_PUSH</text>
<text x="163.2" y="98.3">SW_PUSH</text>
<text x="188.6" y="98.3">SW_PUSH</text>
<text x="214" y="98.3">SW_PUSH</text>
<text x="239.4" y="98.3">SW_PUSH</text>
<text x="264.8" y="98.3">SW_PUSH</text>
<text x="151.9" y="105.1">D25</text>
<text x="151.9" y="107.4">D</text>
<text x="177.3" y="105.1">D26</text>
<text x="177.3" y="107.4">D</text>
<text x="202.7" y="105.1">D27</text>
<text x="202.7" y="107.4">D</text>
<text x="228.1" y="105.1">D28</text>
<text x="228.1" y="107.4">D</text>
<text x="253.5" y="105.1">D29</text>
<text x="253.5" y="107.4">D</text>
<text x="278.9" y="105.1">D30</text>
<text x="278.9" y="107.4">D</text>
<text x="139.6" y="112.5">SW31</text>
<text x="165" y="112.5">SW32</text>
<text x="190.4" y="112.5">SW33</text>
<text x="215.8" y="112.5">SW34</text>
<text x="241.2" y="112.5">SW35</text>
<text x="266.6" y="112.5">SW36</text>
<text x="137.8" y="114.8">SW_PUSH</text>
<text x="163.2" y="114.8">SW_PUSH</text>
<text x="188.6" y="114.8">SW_PUSH</text>
<text x="214" y="114.8">SW_PUSH</text>
<text x="239.4" y="114.8">SW_PUSH</text>
<text x="264.8" y="114.8">SW_PUSH</text>
<text x="151.9" y="121.6">D31</text>
<text x="151.9" y="123.9">D</text>
<text x="177.3" y="121.6">D32</text>
<text x="177.3" y="123.9">D</text>
<text x="202.7" y="121.6">D33</text>
<text x="202.7" y="123.9">D</text>
<text x="228.1" y="121.6">D34</text>
<text x="228.1" y="123.9">D</text>
<text x="253.5" y="121.6">D35</text>
<text x="253.5" y="123.9">D</text>
<text x="278.9" y="121.6">D36</text>
<text x="278.9" y="123.9">D</text>
<text x="137.8" y="131.3">SW_PUSH</text>
<text x="139.6" y="129">SW37</text>
<text x="161.4" y="131.3">SW_2U_PUSH</text>
<text x="165" y="129">SW38</text>
<text x="188.6" y="131.3">SW_PUSH</text>
<text x="190.4" y="129">SW39</text>
<text x="151.9" y="138.1">D37</text>
<text x="151.9" y="140.4">D</text>
<text x="177.3" y="138.1">D38</text>
<text x="177.3" y="140.4">D</text>
<text x="202.7" y="138.1">D39</text>
<text x="202.7" y="140.4">D</text>
<text x="264.4" y="155.7">RESET1</text>
<text x="263.5" y="158">SW_PUSH</text>
<text x="278.9" y="162">GND</text>
</g>
<g font-size="1.8" fill="#a90000">
<text x="37.4" y="40.4">1</text>
<text x="67.3" y="40.4">24</text>
<text x="37.4" y="42.9">2</text>
<text x="37.4" y="45.5">3</text>
<text x="67.3" y="45.5">22</text>
<text x="67.3" y="42.9">23</text>
<text x="37.4" y="48">4</text>
<text x="37.4" y="50.5">5</text>
<text x="37.4" y="53.1">6</text>
<text x="67.3" y="53.1">19</text>
<text x="67.3" y="50.5">20</text>
<text x="67.3" y="48">21</text>
<text x="37.4" y="55.6">7</text>
<text x="37.4" y="58.2">8</text>
<text x="67.3" y="58.2">17</text>
<text x="67.3" y="55.6">18</text>
<text x="36.8" y="63.2">10</text>
<text x="36.8" y="65.8">11</text>
<text x="37.4" y="60.7">9</text>
<text x="67.3" y="65.8">14</text>
<text x="67.3" y="63.2">15</text>
<text x="67.3" y="60.7">16</text>
<text x="36.8" y="68.3">12</text>
<text x="67.3" y="68.3">13</text>
<text x="38" y="86.1">1</text>
<text x="38" y="88.6">2</text>
<text x="38" y="91.2">3</text>
</g>
</svg>
